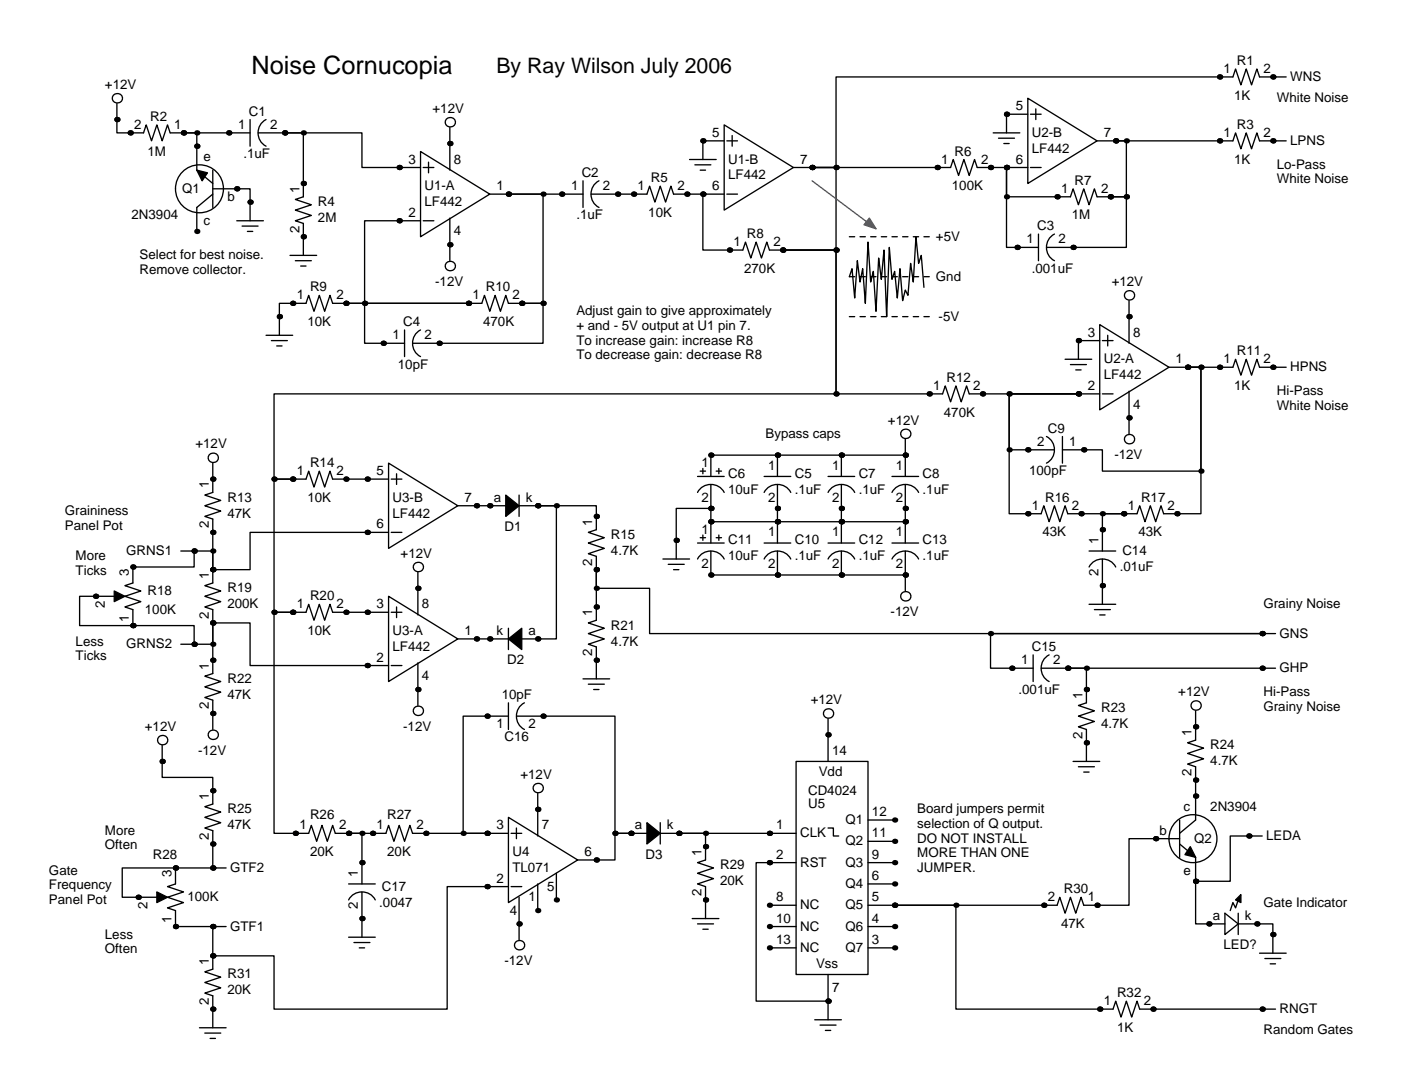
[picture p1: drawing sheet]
<svg xmlns="http://www.w3.org/2000/svg" width="267mm" height="205mm" viewBox="0 0 267 205" stroke-linecap="round" stroke-linejoin="round" font-family="sans-serif">
<g fill="none" stroke="#000" stroke-width=".25">
<path d="M232.6 14.7h-73.1v17.2h-4.6M22.3 22.8v2.5h2.5M43.6 25.3h-8.6h2.5v2.6M45.2 36h2.5v2.6M76.1 31.9h-7.1v-6.6h-14.7h3.6v9.7M107.1 37h-10.1h6.6v20.9h-4.1h4.1v7.6h-19.8M117.8 37h3M131 37h3.1v10.7h5M154.9 31.9h4.6v15.8h-10.2M154.9 31.9h23.9M188.9 31.9h3.1M192 31.9v5.6h9.6"/>
<path d="M192 31.9v15.3h2M232.6 26.9h-19.8h2v10.6h-3h3v9.7h-10.1M55.8 57.9h-2.5v2.5M76.1 42.1h-6.6v15.8h19.9h-23.4h3.5v7.6h3.6M149.3 47.7h10.2v27.4h-107.2v16.3h3.5h-3.5v25.4h3.5h-3.5v42.1h4M149.3 47.7h10.2v27.4h17.7M162 52.8l.5-1.5 .5 5.5 .5-7.1 .5 4.1 .5-2.5 .5 6.6 .6-11.7 .5 7.6 .5-2 .5 7.6 .5-10.2 .5 4.1 .5-5.6 .5 12.7 .5-13.2 .5 6.1 .5-1.5 .5 5 .5-5.5 .6 6 .5-2 .5 1 .5-6.1 .5 3.6 .5-8.6 .5 5 .5-1.5 .5 6.1M187.4 75.1h18.3M205.7 75.1h-13.2v10.7h3.5M205.7 75.1h-13.2v22.9h3.5M226.5 70h2.6v19.9h-18.8v-4.1h-3.6M226.5 70h2.6v28h-4.6"/>
<path d="M226.5 70h6.1M66 91.4h4M90.9 96.5h2.5M113.7 98.5v-2h-11.1h3.5v25.4h-3.5M135.6 86.8h37.1M148.3 97v2.5M160.5 97v2.5M172.7 97v2.5h-37.1v-2.5h-6.6v6.1M206.2 98h8.1h-4v3M18.2 113.7h-3v5.6h21.8v3.6h3.6v-4.1M25.3 108.1h11.7v-3h3.6v3.6M40.6 118.8h7.1v8.1h22.3"/>
<path d="M40.6 101.5v7.2M40.6 118.8v7.1M66 116.8h4M70 101.5h-22.3v7.2h-7.1M113.7 115.8v-7.1v3.5h10.2v8.6h116.8h-51.8v6.7h4.1M135.6 109.7h37.1M90.9 121.9h2.5M92.9 136.6h-4.6v22.3h4.6h-11.7M103.6 136.6h13.7v22.3h3h-3v5.1h-3.6M240.7 127.5h-37h3.5v4M30.9 145.2v3.1h9.7v2.5M71.1 158.9h-4.6h2.5v5.6"/>
<path d="M146.8 158.9h-17.3h5.1v2.6M220.4 160h-5.1v12.7h-6.1M228 148.8v3M238.2 159.5h-3.6v8.6h-6.6v8.1h2.6M40.6 161v4.6h-17.3v5.5h3.1M92.9 169.1h-7.6v23.4h-33v-10.2h-11.7v-5.6h-7.1M146.8 164.5h-2.6v26.5h13.7M199.1 172.7h-28.5h11.7v19.8h27.4M239.7 176.2h3.1v2.1M219.9 192.5h20.8"/>
</g>
<g fill="#000">
<circle cx="22.3" cy="18.7" r="1.02"/>
<circle cx="232.6" cy="14.7" r=".51"/>
<circle cx="22.3" cy="22.8" r=".51"/>
<circle cx="24.8" cy="25.3" r=".51"/>
<circle cx="35" cy="25.3" r=".51"/>
<circle cx="37.5" cy="25.3" r=".51"/>
<circle cx="37.5" cy="27.9" r=".51"/>
<circle cx="43.6" cy="25.3" r=".51"/>
<circle cx="45.2" cy="36" r=".51"/>
<circle cx="47.7" cy="38.6" r=".51"/>
<circle cx="54.3" cy="25.3" r=".51"/>
<circle cx="57.9" cy="35" r=".51"/>
<circle cx="57.9" cy="25.3" r=".51"/>
<circle cx="76.1" cy="31.9" r=".51"/>
<circle cx="97" cy="37" r=".51"/>
<circle cx="103.6" cy="37" r=".51"/>
<circle cx="107.1" cy="37" r=".51"/>
<circle cx="117.8" cy="37" r=".51"/>
<circle cx="120.8" cy="37" r=".51"/>
<circle cx="131" cy="37" r=".51"/>
<circle cx="134.1" cy="37" r=".51"/>
<circle cx="154.9" cy="31.9" r=".51"/>
<circle cx="159.5" cy="31.9" r=".51"/>
<circle cx="178.8" cy="31.9" r=".51"/>
<circle cx="188.9" cy="31.9" r=".51"/>
<circle cx="192" cy="37.5" r=".51"/>
<circle cx="192" cy="31.9" r=".51"/>
<circle cx="201.6" cy="37.5" r=".51"/>
<circle cx="211.8" cy="37.5" r=".51"/>
<circle cx="212.8" cy="26.9" r=".51"/>
<circle cx="214.8" cy="37.5" r=".51"/>
<circle cx="214.8" cy="26.9" r=".51"/>
<circle cx="232.6" cy="26.9" r=".51"/>
<circle cx="55.8" cy="57.9" r=".51"/>
<circle cx="66" cy="57.9" r=".51"/>
<circle cx="69.5" cy="57.9" r=".51"/>
<circle cx="76.1" cy="42.1" r=".51"/>
<circle cx="89.4" cy="57.9" r=".51"/>
<circle cx="99.5" cy="57.9" r=".51"/>
<circle cx="103.6" cy="57.9" r=".51"/>
<circle cx="139.1" cy="47.7" r=".51"/>
<circle cx="149.3" cy="47.7" r=".51"/>
<circle cx="159.5" cy="47.7" r=".51"/>
<circle cx="194" cy="47.2" r=".51"/>
<circle cx="204.7" cy="47.2" r=".51"/>
<circle cx="53.3" cy="60.4" r=".51"/>
<circle cx="73.1" cy="65.5" r=".51"/>
<circle cx="83.8" cy="65.5" r=".51"/>
<circle cx="159.5" cy="75.1" r=".51"/>
<circle cx="177.2" cy="75.1" r=".51"/>
<circle cx="187.4" cy="75.1" r=".51"/>
<circle cx="192.5" cy="75.1" r=".51"/>
<circle cx="205.7" cy="75.1" r=".51"/>
<circle cx="226.5" cy="70" r=".51"/>
<circle cx="229.1" cy="70" r=".51"/>
<circle cx="232.6" cy="70" r=".51"/>
<circle cx="52.3" cy="91.4" r=".51"/>
<circle cx="55.8" cy="91.4" r=".51"/>
<circle cx="66" cy="91.4" r=".51"/>
<circle cx="70" cy="91.4" r=".51"/>
<circle cx="90.9" cy="96.5" r=".51"/>
<circle cx="93.4" cy="96.5" r=".51"/>
<circle cx="102.6" cy="96.5" r=".51"/>
<circle cx="106.1" cy="96.5" r=".51"/>
<circle cx="113.7" cy="98.5" r=".51"/>
<circle cx="135.6" cy="97" r=".51"/>
<circle cx="135.6" cy="99.5" r=".51"/>
<circle cx="135.6" cy="86.8" r=".51"/>
<circle cx="148.3" cy="86.8" r=".51"/>
<circle cx="148.3" cy="97" r=".51"/>
<circle cx="148.3" cy="99.5" r=".51"/>
<circle cx="160.5" cy="86.8" r=".51"/>
<circle cx="160.5" cy="97" r=".51"/>
<circle cx="160.5" cy="99.5" r=".51"/>
<circle cx="172.7" cy="86.8" r=".51"/>
<circle cx="172.7" cy="97" r=".51"/>
<circle cx="172.7" cy="99.5" r=".51"/>
<circle cx="192.5" cy="85.8" r=".51"/>
<circle cx="196" cy="85.8" r=".51"/>
<circle cx="196" cy="98" r=".51"/>
<circle cx="206.2" cy="98" r=".51"/>
<circle cx="206.7" cy="85.8" r=".51"/>
<circle cx="210.3" cy="98" r=".51"/>
<circle cx="214.3" cy="98" r=".51"/>
<circle cx="224.5" cy="98" r=".51"/>
<circle cx="229.1" cy="89.9" r=".51"/>
<circle cx="18.2" cy="113.7" r=".51"/>
<circle cx="25.3" cy="108.1" r=".51"/>
<circle cx="25.3" cy="119.3" r=".51"/>
<circle cx="37" cy="105.1" r=".51"/>
<circle cx="40.6" cy="101.5" r=".51"/>
<circle cx="40.6" cy="105.1" r=".51"/>
<circle cx="40.6" cy="118.8" r=".51"/>
<circle cx="40.6" cy="108.7" r=".51"/>
<circle cx="52.3" cy="116.8" r=".51"/>
<circle cx="55.8" cy="116.8" r=".51"/>
<circle cx="66" cy="116.8" r=".51"/>
<circle cx="70" cy="101.5" r=".51"/>
<circle cx="70" cy="116.8" r=".51"/>
<circle cx="113.7" cy="108.7" r=".51"/>
<circle cx="113.7" cy="115.8" r=".51"/>
<circle cx="113.7" cy="112.2" r=".51"/>
<circle cx="129" cy="103.1" r=".51"/>
<circle cx="135.6" cy="109.7" r=".51"/>
<circle cx="148.3" cy="109.7" r=".51"/>
<circle cx="160.5" cy="109.7" r=".51"/>
<circle cx="172.7" cy="109.7" r=".51"/>
<circle cx="210.3" cy="101" r=".51"/>
<circle cx="37" cy="122.9" r=".51"/>
<circle cx="40.6" cy="125.9" r=".51"/>
<circle cx="40.6" cy="122.9" r=".51"/>
<circle cx="70" cy="126.9" r=".51"/>
<circle cx="90.9" cy="121.9" r=".51"/>
<circle cx="92.9" cy="136.6" r=".51"/>
<circle cx="93.4" cy="121.9" r=".51"/>
<circle cx="102.6" cy="121.9" r=".51"/>
<circle cx="103.6" cy="136.6" r=".51"/>
<circle cx="188.9" cy="120.8" r=".51"/>
<circle cx="193" cy="127.5" r=".51"/>
<circle cx="203.7" cy="127.5" r=".51"/>
<circle cx="207.2" cy="131.5" r=".51"/>
<circle cx="207.2" cy="127.5" r=".51"/>
<circle cx="240.7" cy="120.8" r=".51"/>
<circle cx="240.7" cy="127.5" r=".51"/>
<circle cx="30.9" cy="145.2" r=".51"/>
<circle cx="40.6" cy="150.8" r=".51"/>
<circle cx="56.3" cy="158.9" r=".51"/>
<circle cx="66.5" cy="158.9" r=".51"/>
<circle cx="69" cy="158.9" r=".51"/>
<circle cx="71.1" cy="158.9" r=".51"/>
<circle cx="81.2" cy="158.9" r=".51"/>
<circle cx="88.3" cy="158.9" r=".51"/>
<circle cx="92.9" cy="158.9" r=".51"/>
<circle cx="117.3" cy="158.9" r=".51"/>
<circle cx="120.3" cy="158.9" r=".51"/>
<circle cx="129.5" cy="158.9" r=".51"/>
<circle cx="134.6" cy="158.9" r=".51"/>
<circle cx="146.8" cy="158.9" r=".51"/>
<circle cx="220.4" cy="160" r=".51"/>
<circle cx="228" cy="151.8" r=".51"/>
<circle cx="228" cy="148.8" r=".51"/>
<circle cx="238.2" cy="159.5" r=".51"/>
<circle cx="26.4" cy="171.1" r=".51"/>
<circle cx="33.5" cy="165.6" r=".51"/>
<circle cx="33.5" cy="176.7" r=".51"/>
<circle cx="40.6" cy="176.7" r=".51"/>
<circle cx="40.6" cy="165.6" r=".51"/>
<circle cx="40.6" cy="161" r=".51"/>
<circle cx="69" cy="164.5" r=".51"/>
<circle cx="92.9" cy="169.1" r=".51"/>
<circle cx="113.7" cy="164" r=".51"/>
<circle cx="134.6" cy="161.5" r=".51"/>
<circle cx="146.8" cy="164.5" r=".51"/>
<circle cx="170.6" cy="172.7" r=".51"/>
<circle cx="182.3" cy="172.7" r=".51"/>
<circle cx="199.1" cy="172.7" r=".51"/>
<circle cx="209.2" cy="172.7" r=".51"/>
<circle cx="228" cy="168.1" r=".51"/>
<circle cx="230.6" cy="176.2" r=".51"/>
<circle cx="239.7" cy="176.2" r=".51"/>
<circle cx="242.8" cy="178.3" r=".51"/>
<circle cx="40.6" cy="182.3" r=".51"/>
<circle cx="157.9" cy="191" r=".51"/>
<circle cx="209.7" cy="192.5" r=".51"/>
<circle cx="219.9" cy="192.5" r=".51"/>
<circle cx="240.7" cy="192.5" r=".51"/>
</g>
<path d="M162 45.2h15.2M162 52.8h15.2M162 60.4h15.2" fill="none" stroke="#000" stroke-width=".25" stroke-dasharray="1"/>
<circle cx="22.3" cy="18.7" r=".76" fill="#fff"/>
<g fill="none" stroke="#000" stroke-width=".25">
<path d="M22.3 19.8v3M232.6 14.7h2.5l.6-1.5 1 3 1-3 1 3 1-3 .5 1.5h2.6M24.8 25.3h2.6l.5-1.5 1 3.1 1-3.1 1 3.1 1-3.1 .6 1.5h2.5M47.7 38.6v3.5M45.2 42.1h5M46.2 43.1h3M47.2 44.1h1M55.3 48.7h5.1M55.8 57.9h2.6l.5-1.6 1 3.1 1-3.1 1 3.1 1-3.1 .5 1.6h2.6M56.3 49.7h3.1M57.3 50.7h1.1M57.9 45.2v3.5"/>
<path d="M89.4 57.9h2.5l.5-1.6 1 3.1 1-3.1 1 3.1 1.1-3.1 .5 1.6h2.5M139.1 47.7h2.6l.5-1.5 1 3 1-3 1 3 1-3 .6 1.5h2.5M55.8 91.4h2.6l.5-1.5 1 3 1-3 1 3 1-3 .5 1.5h2.6M55.8 116.8h2.6l.5-1.5 1 3 1-3 1 3 1-3 .5 1.5h2.6"/>
</g>
<g fill="#000">
<circle cx="232.6" cy="14.7" r=".51"/>
<circle cx="242.8" cy="14.7" r=".51"/>
<circle cx="22.3" cy="22.8" r=".51"/>
<circle cx="24.8" cy="25.3" r=".51"/>
<circle cx="35" cy="25.3" r=".51"/>
<circle cx="47.7" cy="38.6" r=".51"/>
<circle cx="55.8" cy="57.9" r=".51"/>
<circle cx="57.9" cy="45.2" r=".51"/>
<circle cx="66" cy="57.9" r=".51"/>
<circle cx="89.4" cy="57.9" r=".51"/>
<circle cx="99.5" cy="57.9" r=".51"/>
<circle cx="139.1" cy="47.7" r=".51"/>
<circle cx="149.3" cy="47.7" r=".51"/>
<circle cx="55.8" cy="91.4" r=".51"/>
<circle cx="66" cy="91.4" r=".51"/>
<circle cx="55.8" cy="116.8" r=".51"/>
<circle cx="66" cy="116.8" r=".51"/>
<circle cx="79.7" cy="108.1" r="1.02"/>
</g>
<circle cx="79.7" cy="108.1" r=".76" fill="#fff"/>
<path d="M79.7 109.2v3" fill="none" stroke="#000" stroke-width=".25"/>
<g fill="#000">
<circle cx="40.6" cy="87.3" r="1.02"/>
<circle cx="79.7" cy="112.2" r=".51"/>
</g>
<circle cx="40.6" cy="87.3" r=".76" fill="#fff"/>
<path d="M40.6 88.3v3.1" fill="none" stroke="#000" stroke-width=".25"/>
<g fill="#000">
<circle cx="40.6" cy="91.4" r=".51"/>
<circle cx="79.7" cy="135.6" r="1.02"/>
</g>
<circle cx="79.7" cy="135.6" r=".76" fill="#fff"/>
<path d="M79.7 131.5v3.1" fill="none" stroke="#000" stroke-width=".25"/>
<g fill="#000">
<circle cx="79.7" cy="131.5" r=".51"/>
<circle cx="40.6" cy="140.2" r="1.02"/>
</g>
<circle cx="40.6" cy="140.2" r=".76" fill="#fff"/>
<g fill="none" stroke="#000" stroke-width=".25">
<path d="M242.8 14.7h2.5M43.6 25.3h4.1M47.7 22.8v5.1M49.2 25.3h5.1M50.7 22.8a2.88 2.88 0 0 0 0 5.1M57.9 35v2.5l-1.6 .5 3.1 1.1-3.1 1 3.1 1-3.1 1 1.6 .5v2.6M50.7 64h5.1M51.8 65h3M52.8 66h1M53.3 60.4v3.6M40.6 91.4v2.5l-1.5 .5 3 1-3 1.1 3 1-3 1 1.5 .5v2.5M93.4 96.5h3.1"/>
<path d="M99 94.4v4.1M99 96.5h3.6M113.7 98.5v2.5l-1.5 .5 3.1 1.1-3.1 1 3.1 1-3.1 1 1.5 .5v2.6M40.6 108.7v2.5l-1.5 .5 3 1-3 1 3 1.1-3 1 1.5 .5v2.5M97 119.8v4.1M113.7 115.8v2.5l-1.5 .5 3.1 1-3.1 1 3.1 1.1-3.1 1 1.5 .5v2.5M40.6 125.9v2.6l-1.5 .5 3 1-3 1 3 1-3 1 1.5 .5v5.6M93.4 121.9h3.6M99.5 121.9h3.1M240.7 127.5h2.6"/>
</g>
<g fill="#000">
<circle cx="242.8" cy="14.7" r=".51"/>
<circle cx="43.6" cy="25.3" r=".51"/>
<circle cx="54.3" cy="25.3" r=".51"/>
<circle cx="57.9" cy="35" r=".51"/>
<circle cx="57.9" cy="45.2" r=".51"/>
<circle cx="85.8" cy="50.7" r="1.02"/>
<circle cx="53.3" cy="60.4" r=".51"/>
<circle cx="40.6" cy="91.4" r=".51"/>
<circle cx="93.4" cy="96.5" r=".51"/>
<circle cx="102.6" cy="96.5" r=".51"/>
<circle cx="113.7" cy="98.5" r=".51"/>
<circle cx="40.6" cy="101.5" r=".51"/>
<circle cx="40.6" cy="118.8" r=".51"/>
<circle cx="40.6" cy="108.7" r=".51"/>
<circle cx="113.7" cy="108.7" r=".51"/>
<circle cx="113.7" cy="115.8" r=".51"/>
<circle cx="40.6" cy="125.9" r=".51"/>
<circle cx="40.6" cy="136.1" r=".51"/>
<circle cx="93.4" cy="121.9" r=".51"/>
<circle cx="102.6" cy="121.9" r=".51"/>
<circle cx="113.7" cy="125.9" r=".51"/>
<circle cx="240.7" cy="127.5" r=".51"/>
</g>
<path d="M96.5 94.4l2.5 2.1-2.5 2zM97 121.9l2.5-2.1v4.1z" fill="#000" stroke="#000" stroke-width=".25"/>
<circle cx="85.8" cy="50.7" r=".76" fill="#fff"/>
<path d="M85.8 46.7v3" fill="none" stroke="#000" stroke-width=".25"/>
<g fill="#000">
<circle cx="85.8" cy="23.3" r="1.02"/>
<circle cx="85.8" cy="46.7" r=".51"/>
</g>
<circle cx="85.8" cy="23.3" r=".76" fill="#fff"/>
<path d="M85.8 24.3v3.1" fill="none" stroke="#000" stroke-width=".25"/>
<g fill="#000">
<circle cx="85.8" cy="27.4" r=".51"/>
<circle cx="102.6" cy="150.3" r="1.02"/>
</g>
<circle cx="102.6" cy="150.3" r=".76" fill="#fff"/>
<path d="M102.6 151.3v3.1" fill="none" stroke="#000" stroke-width=".25"/>
<g fill="#000">
<circle cx="30.9" cy="141.2" r="1.02"/>
<circle cx="102.6" cy="154.4" r=".51"/>
</g>
<circle cx="30.9" cy="141.2" r=".76" fill="#fff"/>
<g fill="none" stroke="#000" stroke-width=".25">
<path d="M73.1 65.5h4.1M77.2 62.9v5.1M78.7 65.5h5.1M80.2 62.9a2.88 2.88 0 0 0 0 5.1M18.2 113.7h3.6M25.3 108.1v3.1l-1.5 .5 3.1 1-3.1 1 3.1 1.1-3.1 1 1.5 .5v3M240.7 120.8h2.6M30.9 142.2v3M40.6 150.8v2.6l-1.5 .5 3 1-3 1 3 1-3 1 1.5 .5v2.6M120.3 158.9h3.1M125.9 156.9v4.1M125.9 158.9h3.6"/>
<path d="M26.4 171.1h3.5M33.5 165.6v3l-1.6 .5 3.1 1-3.1 1 3.1 1.1-3.1 1 1.6 .5v3M40.6 176.7h2.5M40.6 165.6h2.5M66.5 178.8h5.1M67.5 179.8h3.1M69 175.2v3.6M132 175.2h5.1M133 176.2h3.1M134.1 177.2h1M134.6 171.6v3.6M38 196h5.1"/>
<path d="M39.1 197h3M40.1 198.1h1M40.6 182.3v2.6l-1.5 .5 3 1-3 1 3 1-3 1 1.5 .5v6.1M68.5 180.8h1M155.4 194.5h5.1M156.4 195.5h3.1M157.4 196.5h1M157.9 191v3.5"/>
</g>
<g fill="#000">
<circle cx="215.3" cy="56.3" r="1.02"/>
<circle cx="73.1" cy="65.5" r=".51"/>
<circle cx="83.8" cy="65.5" r=".51"/>
<circle cx="18.2" cy="113.7" r=".51"/>
<circle cx="25.3" cy="108.1" r=".51"/>
<circle cx="25.3" cy="119.3" r=".51"/>
<circle cx="240.7" cy="120.8" r=".51"/>
<circle cx="30.9" cy="145.2" r=".51"/>
<circle cx="40.6" cy="150.8" r=".51"/>
<circle cx="120.3" cy="158.9" r=".51"/>
<circle cx="129.5" cy="158.9" r=".51"/>
<circle cx="26.4" cy="171.1" r=".51"/>
<circle cx="33.5" cy="165.6" r=".51"/>
<circle cx="33.5" cy="176.7" r=".51"/>
<circle cx="40.6" cy="176.7" r=".51"/>
<circle cx="40.6" cy="161" r=".51"/>
<circle cx="40.6" cy="165.6" r=".51"/>
<circle cx="69" cy="175.2" r=".51"/>
<circle cx="134.6" cy="171.6" r=".51"/>
<circle cx="40.6" cy="192.5" r=".51"/>
<circle cx="40.6" cy="182.3" r=".51"/>
<circle cx="157.9" cy="191" r=".51"/>
</g>
<path d="M21.8 112.7l2 1-2 1.1zM123.4 156.9l2.5 2-2.5 2.1zM29.9 170.1l2 1-2 1.1z" fill="#000" stroke="#000" stroke-width=".25"/>
<circle cx="215.3" cy="56.3" r=".76" fill="#fff"/>
<g fill="none" stroke="#000" stroke-width=".25">
<path d="M107.1 37h4.1M111.2 34.5v5.1M112.7 37h5.1M114.2 34.5a2.88 2.88 0 0 0 0 5.1M120.8 37h2.6l.5-1.5 1 3.1 1-3.1 1 3.1 1.1-3.1 .5 1.5h2.5M131.5 30.4h5.1M132.5 31.4h3.1M133.5 32.5h1.1M134.1 26.9v3.5M178.8 31.9h2.5l.5-1.5 1 3.1 1-3.1 1.1 3.1 1-3.1 .5 1.5h2.5M189.4 25.3h5.1M190.4 26.4h3.1"/>
<path d="M191.5 27.4h1M192 21.8v3.5M201.6 37.5h2.6l.5-1.5 1 3.1 1-3.1 1 3.1 1-3.1 .5 1.5h2.6M232.6 26.9h2.5l.6-1.6 1 3.1 1-3.1 1 3.1 1-3.1 .5 1.6h5.1M194 47.2h4.1M198.1 44.6v5.1M199.6 47.2h5.1M201.1 44.6a2.88 2.88 0 0 0 0 5.1M215.3 57.3v3.1M232.6 70h2.5l.6-1.5 1 3.1 1-3.1 1 3.1 1-3.1 .5 1.5h5.1M134.6 161.5v2.5l-1.6 .5 3.1 1.1-3.1 1 3.1 1-3.1 1 1.6 .5v2.5"/>
</g>
<g fill="#000">
<circle cx="107.1" cy="37" r=".51"/>
<circle cx="117.8" cy="37" r=".51"/>
<circle cx="120.8" cy="37" r=".51"/>
<circle cx="131" cy="37" r=".51"/>
<circle cx="134.1" cy="26.9" r=".51"/>
<circle cx="178.8" cy="31.9" r=".51"/>
<circle cx="188.9" cy="31.9" r=".51"/>
<circle cx="192" cy="21.8" r=".51"/>
<circle cx="201.6" cy="37.5" r=".51"/>
<circle cx="211.8" cy="37.5" r=".51"/>
<circle cx="232.6" cy="26.9" r=".51"/>
<circle cx="242.8" cy="26.9" r=".51"/>
<circle cx="194" cy="47.2" r=".51"/>
<circle cx="204.7" cy="47.2" r=".51"/>
<circle cx="215.3" cy="60.4" r=".51"/>
<circle cx="232.6" cy="70" r=".51"/>
<circle cx="242.8" cy="70" r=".51"/>
<circle cx="215.3" cy="83.8" r="1.02"/>
<circle cx="134.6" cy="161.5" r=".51"/>
<circle cx="134.6" cy="171.6" r=".51"/>
</g>
<circle cx="215.3" cy="83.8" r=".76" fill="#fff"/>
<g fill="none" stroke="#000" stroke-width=".25">
<path d="M37.5 27.9v4.6l3.1 2.5M40.6 32.5v7.1M40.6 37l-3.1 2.6v4.5M40.6 36h4.6M177.2 75.1h2.6l.5-1.5 1 3.1 1-3.1 1 3.1 1-3.1 .6 1.5h2.5M203.1 68.5h5.1M204.2 69.5h3M205.2 70.6h1M205.7 65v3.5M215.3 79.7v3M196 98h2.6l.5-1.5 1 3 1-3 1 3 1-3 .6 1.5h2.5M196 85.8h5.1"/>
<path d="M199.6 83.3a2.88 2.88 0 0 1 0 5M202.6 85.8h4.1M202.6 83.3v5M214.3 98h2.6l.5-1.5 1 3 1-3 1 3 1-3 .5 1.5h2.6M207.7 108.1a2.88 2.88 0 0 1 5.1 0M207.7 115.3h5.1M207.7 105.1h5.1M208.7 116.3h3.1M209.7 117.3h1.1M210.3 101v4.1M210.3 106.6v8.7M111.2 129.5h5.1"/>
<path d="M112.2 130.5h3.1M113.2 131.5h1M113.7 125.9v3.6M204.7 145.2h5M205.7 146.2h3M206.7 147.3h1M207.2 141.7v3.5M230.6 176.2h3M233.6 174.2l2.6 2-2.6 2.1zM236.2 171.6l-.5 1.6-.6-1-.5 1.5M236.2 174.2v4.1M236.2 176.2h3.5"/>
<path d="M242.8 178.3v3.5M240.2 181.8h5.1M241.2 182.8h3.1M242.3 183.8h1"/>
<circle cx="38" cy="36" r="4.6"/>
</g>
<g fill="#000">
<circle cx="37.5" cy="27.9" r=".51"/>
<circle cx="45.2" cy="36" r=".51"/>
<circle cx="37.5" cy="44.1" r=".51"/>
<circle cx="177.2" cy="75.1" r=".51"/>
<circle cx="187.4" cy="75.1" r=".51"/>
<circle cx="205.7" cy="65" r=".51"/>
<circle cx="215.3" cy="79.7" r=".51"/>
<circle cx="196" cy="85.8" r=".51"/>
<circle cx="196" cy="98" r=".51"/>
<circle cx="206.2" cy="98" r=".51"/>
<circle cx="206.7" cy="85.8" r=".51"/>
<circle cx="214.3" cy="98" r=".51"/>
<circle cx="224.5" cy="98" r=".51"/>
<circle cx="210.3" cy="111.7" r=".51"/>
<circle cx="210.3" cy="101" r=".51"/>
<circle cx="113.7" cy="125.9" r=".51"/>
<circle cx="157.9" cy="136.1" r="1.02"/>
<circle cx="207.2" cy="141.7" r=".51"/>
<circle cx="230.6" cy="176.2" r=".51"/>
<circle cx="239.7" cy="176.2" r=".51"/>
<circle cx="242.8" cy="178.3" r=".51"/>
</g>
<path d="M37.5 32.5l2.1 .5-1 1.5zM236.7 170.6v1.6l-1-.6z" fill="#000" stroke="#000" stroke-width=".25"/>
<circle cx="157.9" cy="136.1" r=".76" fill="#fff"/>
<path d="M157.9 137.1v3.1" fill="none" stroke="#000" stroke-width=".25"/>
<g fill="#000">
<circle cx="228" cy="134.6" r="1.02"/>
<circle cx="157.9" cy="140.2" r=".51"/>
</g>
<circle cx="228" cy="134.6" r=".76" fill="#fff"/>
<g fill="none" stroke="#000" stroke-width=".25">
<path d="M133 93.9a2.88 2.88 0 0 1 5.1 0M133 90.9h5.1M133.5 89.9h1.1M134.1 89.4v1M135.6 86.8v4.1M135.6 92.4v4.6M135.6 99.5v4.1M136.6 89.9h1M137.1 89.4v1M145.7 93.9a2.88 2.88 0 0 1 5.1 0M145.7 90.9h5.1M148.3 86.8v4.1"/>
<path d="M148.3 92.4v4.6M148.3 99.5v4.1M157.9 93.9a2.88 2.88 0 0 1 5.1 0M157.9 90.9h5.1M160.5 86.8v4.1M160.5 92.4v4.6M160.5 99.5v4.1M170.1 93.9a2.88 2.88 0 0 1 5.1 0M170.1 90.9h5.1M172.7 86.8v4.1M172.7 92.4v4.6M172.7 99.5v4.1"/>
<path d="M126.4 106.6h5.1M127.5 107.6h3M128.5 108.7h1M129 103.1v3.5M133 106.6a2.88 2.88 0 0 1 5.1 0M133 103.6h5.1M133.5 102.6h1.1M134.1 102.1v1M135.6 105.1v4.6M136.6 102.6h1M137.1 102.1v1M145.7 106.6a2.88 2.88 0 0 1 5.1 0"/>
<path d="M145.7 103.6h5.1M148.3 105.1v4.6M157.9 106.6a2.88 2.88 0 0 1 5.1 0M157.9 103.6h5.1M160.5 105.1v4.6M170.1 106.6a2.88 2.88 0 0 1 5.1 0M170.1 103.6h5.1M172.7 105.1v4.6M228 135.6v3"/>
</g>
<g fill="#000">
<circle cx="135.6" cy="97" r=".51"/>
<circle cx="135.6" cy="99.5" r=".51"/>
<circle cx="135.6" cy="86.8" r=".51"/>
<circle cx="148.3" cy="86.8" r=".51"/>
<circle cx="148.3" cy="97" r=".51"/>
<circle cx="148.3" cy="99.5" r=".51"/>
<circle cx="160.5" cy="97" r=".51"/>
<circle cx="160.5" cy="86.8" r=".51"/>
<circle cx="160.5" cy="99.5" r=".51"/>
<circle cx="172.7" cy="82.7" r="1.02"/>
<circle cx="172.7" cy="86.8" r=".51"/>
<circle cx="172.7" cy="97" r=".51"/>
<circle cx="172.7" cy="99.5" r=".51"/>
<circle cx="129" cy="103.1" r=".51"/>
<circle cx="135.6" cy="109.7" r=".51"/>
<circle cx="148.3" cy="109.7" r=".51"/>
<circle cx="160.5" cy="109.7" r=".51"/>
<circle cx="172.7" cy="109.7" r=".51"/>
<circle cx="228" cy="138.6" r=".51"/>
</g>
<circle cx="172.7" cy="82.7" r=".76" fill="#fff"/>
<g fill="none" stroke="#000" stroke-width=".25">
<path d="M196 18.7l13.2 8.2-13.2 8.1zM76.1 31.9h4.1M80.2 28.9l13.2 8.1-13.2 8.2zM80.7 31.9h2M81.7 30.9v2.1M85.8 27.4v5.1M93.4 37h3.6M134.1 37h4M134.1 26.9h4M138.1 23.8l13.2 8.1-13.2 8.2zM138.6 37h2.1M138.6 26.9h2.1"/>
<path d="M139.6 25.9v2M151.3 31.9h3.6M192 31.9h4M192 21.8h4M196.5 31.9h2.1M196.5 21.8h2.1M197.6 20.8v2M209.2 26.9h3.6M76.1 42.1h4.1M80.7 42.1h2M85.8 41.6v5.1M205.7 75.1h4"/>
<path d="M205.7 65h4M209.7 61.9l13.3 8.1-13.3 8.2zM210.3 75.1h2M210.3 65h2M211.3 64v2M215.3 60.4v5.1M215.3 74.6v5.1M223 70h3.5M70 91.4h4.1M74.1 88.3l13.2 8.2-13.2 8.1zM74.6 91.4h2.1M75.6 90.4v2"/>
<path d="M87.3 96.5h3.6M172.7 83.8v3M34.5 105.1h2.5M70 101.5h4.1M70 116.8h4.1M74.1 113.7l13.2 8.2-13.2 8.1zM74.6 101.5h2.1M74.6 116.8h2.1M75.6 115.8v2M79.7 112.2v5.1M34.5 122.9h2.5M70 126.9h4.1"/>
<path d="M74.6 126.9h2.1M79.7 126.4v5.1M87.3 121.9h3.6M56.3 158.9h2.6l.5-1.5 1 3.1 1-3.1 1 3.1 1-3.1 .6 1.5h2.5M71.1 158.9h2.5l.5-1.5 1 3.1 1-3.1 1.1 3.1 1-3.1 .5 1.5h2.5M92.9 158.9h4.1M97 155.9l13.2 8.1-13.2 8.2zM97.5 158.9h2M98.5 157.9v2.1M102.6 154.4v5.1M146.8 158.9h5M151.8 145.2h13.8v40.7h-13.8z"/>
<path d="M157.9 157.9h1v1.6h1.1M157.9 140.2v5M165.6 156.4h5M66.5 171.6a2.88 2.88 0 0 1 5.1 0M66.5 168.6h5.1M69 164.5v4.1M69 170.1v5.1M92.9 169.1h4.1M97.5 169.1h2M99 171.1v5.1M102.6 168.6v5.1M106.1 166.6v5"/>
<path d="M110.2 164h3.5M146.8 164.5h5M146.8 176.7h5M146.8 172.7h5M165.6 168.6h5M165.6 160.5h5M165.6 164.5h5M165.6 176.7h5M165.6 172.7h5M146.8 180.8h5M157.9 185.9v5.1M165.6 180.8h5"/>
</g>
<g fill="#000">
<circle cx="76.1" cy="31.9" r=".51"/>
<circle cx="85.8" cy="27.4" r=".51"/>
<circle cx="97" cy="37" r=".51"/>
<circle cx="134.1" cy="37" r=".51"/>
<circle cx="134.1" cy="26.9" r=".51"/>
<circle cx="154.9" cy="31.9" r=".51"/>
<circle cx="192" cy="31.9" r=".51"/>
<circle cx="192" cy="21.8" r=".51"/>
<circle cx="212.8" cy="26.9" r=".51"/>
<circle cx="76.1" cy="42.1" r=".51"/>
<circle cx="85.8" cy="46.7" r=".51"/>
<circle cx="205.7" cy="75.1" r=".51"/>
<circle cx="205.7" cy="65" r=".51"/>
<circle cx="215.3" cy="60.4" r=".51"/>
<circle cx="215.3" cy="79.7" r=".51"/>
<circle cx="226.5" cy="70" r=".51"/>
<circle cx="70" cy="91.4" r=".51"/>
<circle cx="90.9" cy="96.5" r=".51"/>
<circle cx="172.7" cy="86.8" r=".51"/>
<circle cx="37" cy="105.1" r=".51"/>
<circle cx="70" cy="101.5" r=".51"/>
<circle cx="70" cy="116.8" r=".51"/>
<circle cx="79.7" cy="112.2" r=".51"/>
<circle cx="172.7" cy="113.7" r="1.02"/>
<circle cx="37" cy="122.9" r=".51"/>
<circle cx="70" cy="126.9" r=".51"/>
<circle cx="79.7" cy="131.5" r=".51"/>
<circle cx="90.9" cy="121.9" r=".51"/>
<circle cx="56.3" cy="158.9" r=".51"/>
<circle cx="66.5" cy="158.9" r=".51"/>
<circle cx="71.1" cy="158.9" r=".51"/>
<circle cx="81.2" cy="158.9" r=".51"/>
<circle cx="92.9" cy="158.9" r=".51"/>
<circle cx="102.6" cy="154.4" r=".51"/>
<circle cx="146.8" cy="158.9" r=".51"/>
<circle cx="157.9" cy="140.2" r=".51"/>
<circle cx="170.6" cy="156.4" r=".51"/>
<circle cx="69" cy="164.5" r=".51"/>
<circle cx="69" cy="175.2" r=".51"/>
<circle cx="92.9" cy="169.1" r=".51"/>
<circle cx="99" cy="176.2" r=".51"/>
<circle cx="102.6" cy="173.7" r=".51"/>
<circle cx="106.1" cy="171.6" r=".51"/>
<circle cx="113.7" cy="164" r=".51"/>
<circle cx="146.8" cy="176.7" r=".51"/>
<circle cx="146.8" cy="172.7" r=".51"/>
<circle cx="146.8" cy="164.5" r=".51"/>
<circle cx="170.6" cy="160.5" r=".51"/>
<circle cx="170.6" cy="168.6" r=".51"/>
<circle cx="170.6" cy="176.7" r=".51"/>
<circle cx="170.6" cy="172.7" r=".51"/>
<circle cx="170.6" cy="164.5" r=".51"/>
<circle cx="146.8" cy="180.8" r=".51"/>
<circle cx="157.9" cy="191" r=".51"/>
<circle cx="170.6" cy="180.8" r=".51"/>
</g>
<circle cx="172.7" cy="113.7" r=".76" fill="#fff"/>
<path d="M172.7 109.7v3M92.9 136.6h4.1M97 134.1v5M98.5 136.6h5.1M100 134.1a2.88 2.88 0 0 0 0 5M193 127.5h4M197 124.9v5.1M198.6 127.5h5.1M200.1 124.9a2.88 2.88 0 0 0 0 5.1M207.2 131.5v2.6l-1.5 .5 3 1-3 1 3 1-3 1 1.5 .5v2.6" fill="none" stroke="#000" stroke-width=".25"/>
<g fill="#000">
<circle cx="172.7" cy="109.7" r=".51"/>
<circle cx="92.9" cy="136.6" r=".51"/>
<circle cx="103.6" cy="136.6" r=".51"/>
<circle cx="193" cy="127.5" r=".51"/>
<circle cx="203.7" cy="127.5" r=".51"/>
<circle cx="207.2" cy="131.5" r=".51"/>
<circle cx="207.2" cy="141.7" r=".51"/>
<circle cx="99" cy="180.3" r="1.02"/>
</g>
<circle cx="99" cy="180.3" r=".76" fill="#fff"/>
<g fill="none" stroke="#000" stroke-width=".25">
<path d="M228 138.6v2.6l-1.5 .5 3.1 1-3.1 1 3.1 1-3.1 1 1.5 .5v2.6M220.4 160h4.6M225 156.4v7.1M228 151.8v4.6l-3 2.5M238.2 159.5h2.5M99 176.2v3.1M199.1 172.7h2.5l.5-1.6 1 3.1 1.1-3.1 1 3.1 1-3.1 .5 1.6h2.5M225 161l3 2.5v4.6M209.7 192.5h2.6l.5-1.5 1 3 1-3 1 3 1.1-3 .5 1.5h2.5M240.7 192.5h2.6"/>
<circle cx="227.5" cy="160" r="4.6"/>
</g>
<g fill="#000">
<circle cx="228" cy="138.6" r=".51"/>
<circle cx="220.4" cy="160" r=".51"/>
<circle cx="228" cy="151.8" r=".51"/>
<circle cx="228" cy="148.8" r=".51"/>
<circle cx="238.2" cy="159.5" r=".51"/>
<circle cx="99" cy="176.2" r=".51"/>
<circle cx="199.1" cy="172.7" r=".51"/>
<circle cx="209.2" cy="172.7" r=".51"/>
<circle cx="228" cy="168.1" r=".51"/>
<circle cx="209.7" cy="192.5" r=".51"/>
<circle cx="219.9" cy="192.5" r=".51"/>
<circle cx="240.7" cy="192.5" r=".51"/>
</g>
<path d="M227 161.5l1 2-2-.5z" fill="#000" stroke="#000" stroke-width=".25"/>
<path d="M154.9 34.5l12.2 9.1" fill="none" stroke="#00f" stroke-width=".25"/>
<path d="M165.8 41.6l1.3 2-2.3-.7z" fill="#00f" stroke="#00f" stroke-width=".25"/>
<text font-size="4.8" x="47.9" y="14.2">Noise Cornucopia</text>
<text font-size="4.1" x="94.7" y="13.9">By Ray Wilson July 2006</text>
<g font-size="2.5">
<text x="20" y="17">+12V</text>
<text x="233.4" y="13.9">1</text>
<text x="235.9" y="12.4">R1</text>
<text x="241" y="13.9">2</text>
<text x="246.1" y="15.4">WNS</text>
<text x="28.6" y="23.1">R2</text>
<text x="47.4" y="22">C1</text>
<text x="82.5" y="21.5">+12V</text>
<text x="193.7" y="21">5</text>
<text x="235.4" y="19">1K</text>
<text x="243.5" y="19.5">White Noise</text>
<text x="25.6" y="24.6">2</text>
<text x="28.1" y="29.7">1M</text>
<text x="33.2" y="24.6">1</text>
<text x="45.4" y="24.6">1</text>
<text x="51.5" y="24.6">2</text>
<text x="135.8" y="26.1">5</text>
<text x="182.1" y="29.7">R6</text>
<text x="196.8" y="26.1">U2-B</text>
<text x="196.8" y="29.2">LF442</text>
<text x="210.5" y="26.1">7</text>
<text x="233.4" y="26.1">1</text>
<text x="235.9" y="24.6">R3</text>
<text x="241" y="26.1">2</text>
<text x="246.1" y="27.6">LPNS</text>
<text x="38.8" y="30.7">e</text>
<text x="46.4" y="30.2">.1uF</text>
<text x="77.9" y="31.2">3</text>
<text x="86.6" y="31.2">8</text>
<text x="110.9" y="33.7">C2</text>
<text x="124.1" y="34.7">R5</text>
<text x="138.9" y="31.2">U1-B</text>
<text x="138.9" y="34.2">LF442</text>
<text x="152.6" y="31.2">7</text>
<text x="179.5" y="31.2">1</text>
<text x="187.1" y="31.2">2</text>
<text x="193.7" y="31.2">6</text>
<text x="204.9" y="35.2">R7</text>
<text x="235.4" y="31.2">1K</text>
<text x="243.5" y="32.2">Lo-Pass</text>
<text x="243.5" y="35">White Noise</text>
<text x="25.1" y="41.9">2N3904</text>
<text x="34.7" y="36.8">Q1</text>
<text x="43.4" y="38.3">b</text>
<text x="57.1" y="36.8" transform="rotate(-90 57.1 36.8)">1</text>
<text x="60.6" y="39.3">R4</text>
<text x="77.9" y="41.3">2</text>
<text x="81" y="36.3">U1-A</text>
<text x="81" y="39.3">LF442</text>
<text x="94.7" y="36.3">1</text>
<text x="108.9" y="36.3">1</text>
<text x="109.9" y="41.9">.1uF</text>
<text x="115" y="36.3">2</text>
<text x="121.6" y="36.3">1</text>
<text x="123.6" y="41.3">10K</text>
<text x="129.2" y="36.3">2</text>
<text x="135.8" y="36.3">6</text>
<text x="181.6" y="36.3">100K</text>
<text x="202.4" y="36.8">1</text>
<text x="204.4" y="41.9">1M</text>
<text x="210" y="36.8">2</text>
<text x="38.8" y="42.9">c</text>
<text x="57.1" y="44.4" transform="rotate(-90 57.1 44.4)">2</text>
<text x="60.6" y="42.4">2M</text>
<text x="86.6" y="44.9">4</text>
<text x="139.9" y="46.9">1</text>
<text x="142.4" y="45.4">R8</text>
<text x="147.5" y="46.9">2</text>
<text x="178.5" y="45.9">+5V</text>
<text x="195.8" y="46.4">1</text>
<text x="197.8" y="43.9">C3</text>
<text x="201.9" y="46.4">2</text>
<text x="26.6" y="49.5">Select for best noise.</text>
<text x="26.6" y="52.3">Remove collector.</text>
<text x="141.9" y="52">270K</text>
<text x="178.5" y="53.5">Gnd</text>
<text x="196.8" y="52">.001uF</text>
<text x="56.6" y="57.1">1</text>
<text x="59.1" y="55.6">R9</text>
<text x="64.2" y="57.1">2</text>
<text x="83" y="54.6">-12V</text>
<text x="90.1" y="57.1">1</text>
<text x="92.7" y="55.6">R10</text>
<text x="97.7" y="57.1">2</text>
<text x="212" y="54.6">+12V</text>
<text x="58.6" y="62.2">10K</text>
<text x="74.9" y="64.7">1</text>
<text x="76.9" y="62.2">C4</text>
<text x="81" y="64.7">2</text>
<text x="92.1" y="62.2">470K</text>
<text x="109.9" y="60.1">Adjust gain to give approximately</text>
<text x="109.9" y="62.9">+ and - 5V output at U1 pin 7.</text>
<text x="109.9" y="65.7">To increase gain: increase R8</text>
<text x="179" y="61.2">-5V</text>
<text x="207.5" y="64.2">3</text>
<text x="216.1" y="64.2">8</text>
<text x="75.9" y="70.3">10pF</text>
<text x="109.9" y="68.5">To decrease gain: decrease R8</text>
<text x="210.5" y="69.3">U2-A</text>
<text x="224.2" y="69.3">1</text>
<text x="233.4" y="69.3">1</text>
<text x="235.9" y="67.8">R11</text>
<text x="241" y="69.3">2</text>
<text x="246.1" y="70.8">HPNS</text>
<text x="178" y="74.4">1</text>
<text x="180.5" y="72.8">R12</text>
<text x="185.6" y="74.4">2</text>
<text x="207.5" y="74.4">2</text>
<text x="210.5" y="72.3">LF442</text>
<text x="216.1" y="77.9">4</text>
<text x="235.4" y="74.4">1K</text>
<text x="243.5" y="75.4">Hi-Pass</text>
<text x="146" y="83.5">Bypass caps</text>
<text x="169.4" y="81">+12V</text>
<text x="180" y="79.4">470K</text>
<text x="199.8" y="82.5">C9</text>
<text x="243.5" y="78.2">White Noise</text>
<text x="37.3" y="85.5">+12V</text>
<text x="59.1" y="89.1">R14</text>
<text x="133.8" y="89.1">1</text>
<text x="146.5" y="89.6">1</text>
<text x="158.7" y="89.6">1</text>
<text x="170.9" y="89.6">1</text>
<text x="197.8" y="85">2</text>
<text x="203.9" y="85">1</text>
<text x="212.5" y="87.6">-12V</text>
<text x="39.8" y="93.2" transform="rotate(-90 39.8 93.2)">1</text>
<text x="43.4" y="95.7">R13</text>
<text x="56.6" y="90.6">1</text>
<text x="58.6" y="95.7">10K</text>
<text x="64.2" y="90.6">2</text>
<text x="71.8" y="90.6">5</text>
<text x="74.9" y="95.7">U3-B</text>
<text x="88.6" y="95.7">7</text>
<text x="94.2" y="95.7">a</text>
<text x="100.3" y="95.7">k</text>
<text x="133.8" y="95.7">2</text>
<text x="138.9" y="91.1">C6</text>
<text x="138.9" y="94.2">10uF</text>
<text x="146.5" y="95.7">2</text>
<text x="151.6" y="91.1">C5</text>
<text x="151.6" y="94.2">.1uF</text>
<text x="158.7" y="95.7">2</text>
<text x="163.8" y="91.1">C7</text>
<text x="163.8" y="94.2">.1uF</text>
<text x="170.9" y="95.7">2</text>
<text x="176" y="91.1">C8</text>
<text x="176" y="94.2">.1uF</text>
<text x="196.3" y="90.6">100pF</text>
<text x="199.3" y="95.7">R16</text>
<text x="217.6" y="95.7">R17</text>
<text x="12.4" y="98.2">Graininess</text>
<text x="12.4" y="101">Panel Pot</text>
<text x="39.8" y="100.8" transform="rotate(-90 39.8 100.8)">2</text>
<text x="43.4" y="98.7">47K</text>
<text x="71.8" y="100.8">6</text>
<text x="74.9" y="98.7">LF442</text>
<text x="96.2" y="101.3">D1</text>
<text x="113" y="100.3" transform="rotate(-90 113 100.3)">1</text>
<text x="133.8" y="101.8">1</text>
<text x="196.8" y="97.2">1</text>
<text x="204.4" y="97.2">2</text>
<text x="215.1" y="97.2">1</text>
<text x="222.7" y="97.2">2</text>
<text x="14.4" y="106.9">More</text>
<text x="24.1" y="105.9">GRNS1</text>
<text x="76.4" y="106.4">+12V</text>
<text x="113" y="107.9" transform="rotate(-90 113 107.9)">2</text>
<text x="116.5" y="102.8">R15</text>
<text x="116.5" y="105.9">4.7K</text>
<text x="138.9" y="103.8">C11</text>
<text x="138.9" y="106.9">10uF</text>
<text x="146.5" y="102.3">1</text>
<text x="151.6" y="103.8">C10</text>
<text x="151.6" y="106.9">.1uF</text>
<text x="158.7" y="102.3">1</text>
<text x="163.8" y="103.8">C12</text>
<text x="163.8" y="106.9">.1uF</text>
<text x="170.9" y="102.3">1</text>
<text x="176" y="103.8">C13</text>
<text x="176" y="106.9">.1uF</text>
<text x="198.8" y="102.3">43K</text>
<text x="209.5" y="103.8" transform="rotate(-90 209.5 103.8)">1</text>
<text x="214.1" y="105.9">C14</text>
<text x="217.1" y="102.3">43K</text>
<text x="14.4" y="109.7">Ticks</text>
<text x="24.6" y="109.9" transform="rotate(-90 24.6 109.9)">3</text>
<text x="28.1" y="113.5">R18</text>
<text x="39.8" y="110.4" transform="rotate(-90 39.8 110.4)">1</text>
<text x="43.4" y="113">R19</text>
<text x="133.8" y="108.4">2</text>
<text x="146.5" y="108.4">2</text>
<text x="158.7" y="108.4">2</text>
<text x="170.9" y="108.4">2</text>
<text x="209.5" y="109.9" transform="rotate(-90 209.5 109.9)">2</text>
<text x="213.6" y="108.9">.01uF</text>
<text x="20" y="116" transform="rotate(-90 20 116)">2</text>
<text x="24.6" y="118.6" transform="rotate(-90 24.6 118.6)">1</text>
<text x="27.6" y="117">100K</text>
<text x="39.8" y="118.1" transform="rotate(-90 39.8 118.1)">2</text>
<text x="43.4" y="116">200K</text>
<text x="56.6" y="116">1</text>
<text x="59.1" y="114.5">R20</text>
<text x="64.2" y="116">2</text>
<text x="71.8" y="116">3</text>
<text x="80.5" y="116">8</text>
<text x="113" y="117.5" transform="rotate(-90 113 117.5)">1</text>
<text x="169.9" y="117.5">-12V</text>
<text x="241" y="116">Grainy Noise</text>
<text x="14.4" y="123.1">Less</text>
<text x="14.4" y="125.9">Ticks</text>
<text x="24.1" y="123.6">GRNS2</text>
<text x="58.6" y="121.1">10K</text>
<text x="74.9" y="121.1">U3-A</text>
<text x="74.9" y="124.1">LF442</text>
<text x="88.6" y="121.1">1</text>
<text x="94.7" y="121.1">k</text>
<text x="100.8" y="121.1">a</text>
<text x="113" y="125.2" transform="rotate(-90 113 125.2)">2</text>
<text x="116.5" y="120.1">R21</text>
<text x="116.5" y="123.1">4.7K</text>
<text x="196.8" y="124.1">C15</text>
<text x="244" y="121.6">GNS</text>
<text x="39.8" y="127.7" transform="rotate(-90 39.8 127.7)">1</text>
<text x="43.4" y="130.2">R22</text>
<text x="71.8" y="126.2">2</text>
<text x="80.5" y="129.7">4</text>
<text x="96.7" y="126.7">D2</text>
<text x="194.8" y="126.7">1</text>
<text x="200.9" y="126.7">2</text>
<text x="244" y="128.2">GHP</text>
<text x="39.8" y="135.3" transform="rotate(-90 39.8 135.3)">2</text>
<text x="43.4" y="133.3">47K</text>
<text x="95.7" y="133.3">10pF</text>
<text x="154.6" y="134.3">+12V</text>
<text x="194.3" y="132.3">.001uF</text>
<text x="206.4" y="133.3" transform="rotate(-90 206.4 133.3)">1</text>
<text x="210" y="135.8">R23</text>
<text x="224.7" y="132.8">+12V</text>
<text x="241" y="132.8">Hi-Pass</text>
<text x="241" y="135.6">Grainy Noise</text>
<text x="27.6" y="139.4">+12V</text>
<text x="37.8" y="144">-12V</text>
<text x="76.9" y="139.4">-12V</text>
<text x="94.7" y="138.9">1</text>
<text x="96.2" y="141.4">C16</text>
<text x="100.8" y="138.9">2</text>
<text x="158.7" y="144">14</text>
<text x="206.4" y="140.9" transform="rotate(-90 206.4 140.9)">2</text>
<text x="210" y="138.9">4.7K</text>
<text x="227.3" y="140.4" transform="rotate(-90 227.3 140.4)">1</text>
<text x="230.8" y="142.9">R24</text>
<text x="99.3" y="148.5">+12V</text>
<text x="156.2" y="148">Vdd</text>
<text x="227.3" y="148" transform="rotate(-90 227.3 148)">2</text>
<text x="230.8" y="146">4.7K</text>
<text x="39.8" y="152.6" transform="rotate(-90 39.8 152.6)">1</text>
<text x="43.4" y="155.1">R25</text>
<text x="154.1" y="154.1">U5</text>
<text x="154.1" y="151.6">CD4024</text>
<text x="166.3" y="155.6">12</text>
<text x="174.9" y="155.1">Board jumpers permit</text>
<text x="225.7" y="154.6">c</text>
<text x="230.8" y="154.6">2N3904</text>
<text x="20" y="159.2">More</text>
<text x="20" y="162">Often</text>
<text x="39.8" y="160.2" transform="rotate(-90 39.8 160.2)">2</text>
<text x="43.4" y="158.2">47K</text>
<text x="57.1" y="158.2">1</text>
<text x="59.1" y="156.2">R26</text>
<text x="64.7" y="158.2">2</text>
<text x="71.8" y="158.2">1</text>
<text x="73.9" y="156.2">R27</text>
<text x="79.4" y="158.2">2</text>
<text x="94.7" y="158.2">3</text>
<text x="103.3" y="158.2">7</text>
<text x="121.1" y="158.2">a</text>
<text x="127.2" y="158.2">k</text>
<text x="148" y="158.2">1</text>
<text x="152.6" y="159.7">CLK</text>
<text x="161.2" y="157.2">Q1</text>
<text x="161.2" y="161.2">Q2</text>
<text x="166.3" y="159.7">11</text>
<text x="174.9" y="157.9">selection of Q output.</text>
<text x="174.9" y="160.7">DO NOT INSTALL</text>
<text x="221.2" y="159.2">b</text>
<text x="227.8" y="160.7">Q2</text>
<text x="241.5" y="160.2">LEDA</text>
<text x="9.3" y="166.8">Gate</text>
<text x="29.2" y="163.8">R28</text>
<text x="32.7" y="167.3" transform="rotate(-90 32.7 167.3)">3</text>
<text x="43.9" y="166.3">GTF2</text>
<text x="59.1" y="163.3">20K</text>
<text x="68.3" y="167.3" transform="rotate(-90 68.3 167.3)">1</text>
<text x="73.9" y="163.3">20K</text>
<text x="97.7" y="163.3">U4</text>
<text x="97.7" y="166.3">TL071</text>
<text x="111.4" y="163.3">6</text>
<text x="123.1" y="163.8">D3</text>
<text x="133.8" y="163.3" transform="rotate(-90 133.8 163.3)">1</text>
<text x="137.4" y="165.8">R29</text>
<text x="148" y="163.8">2</text>
<text x="152.6" y="165.3">RST</text>
<text x="161.2" y="165.3">Q3</text>
<text x="166.3" y="163.8">9</text>
<text x="166.3" y="167.8">6</text>
<text x="174.9" y="163.5">MORE THAN ONE</text>
<text x="174.9" y="166.3">JUMPER.</text>
<text x="225.7" y="166.8">e</text>
<text x="9.3" y="169.6">Frequency</text>
<text x="9.3" y="172.4">Panel Pot</text>
<text x="28.1" y="173.4" transform="rotate(-90 28.1 173.4)">2</text>
<text x="35.8" y="171.9">100K</text>
<text x="68.3" y="173.4" transform="rotate(-90 68.3 173.4)">2</text>
<text x="72.3" y="172.9">.0047</text>
<text x="72.8" y="169.9">C17</text>
<text x="94.7" y="168.3">2</text>
<text x="100.8" y="171.9">1</text>
<text x="104.3" y="169.9">5</text>
<text x="133.8" y="170.9" transform="rotate(-90 133.8 170.9)">2</text>
<text x="137.4" y="168.9">20K</text>
<text x="148" y="171.9">8</text>
<text x="152.6" y="173.4">NC</text>
<text x="161.2" y="169.4">Q4</text>
<text x="161.2" y="173.4">Q5</text>
<text x="166.3" y="171.9">5</text>
<text x="199.8" y="171.9">2</text>
<text x="202.9" y="170.4">R30</text>
<text x="207.5" y="171.9">1</text>
<text x="241" y="172.9">Gate Indicator</text>
<text x="20" y="179">Less</text>
<text x="32.7" y="176" transform="rotate(-90 32.7 176)">1</text>
<text x="43.9" y="177.5">GTF1</text>
<text x="97.2" y="174.4">4</text>
<text x="148" y="176">10</text>
<text x="152.6" y="177.5">NC</text>
<text x="161.2" y="177.5">Q6</text>
<text x="166.3" y="176">4</text>
<text x="202.4" y="177">47K</text>
<text x="231.3" y="175.5">a</text>
<text x="237.4" y="175.5">k</text>
<text x="20" y="181.8">Often</text>
<text x="39.8" y="184.1" transform="rotate(-90 39.8 184.1)">1</text>
<text x="96.2" y="184.1">-12V</text>
<text x="148" y="180">13</text>
<text x="152.6" y="181.6">NC</text>
<text x="155.6" y="184.6">Vss</text>
<text x="161.2" y="181.6">Q7</text>
<text x="166.3" y="180">3</text>
<text x="233.4" y="181">LED?</text>
<text x="39.8" y="191.7" transform="rotate(-90 39.8 191.7)">2</text>
<text x="43.4" y="186.6">R31</text>
<text x="43.4" y="189.7">20K</text>
<text x="158.7" y="189.2">7</text>
<text x="210.5" y="191.7">1</text>
<text x="213" y="190.2">R32</text>
<text x="218.1" y="191.7">2</text>
<text x="213" y="196.8">1K</text>
<text x="241" y="197.3">Random Gates</text>
<text x="244" y="193.2">RNGT</text>
</g>
</svg>
